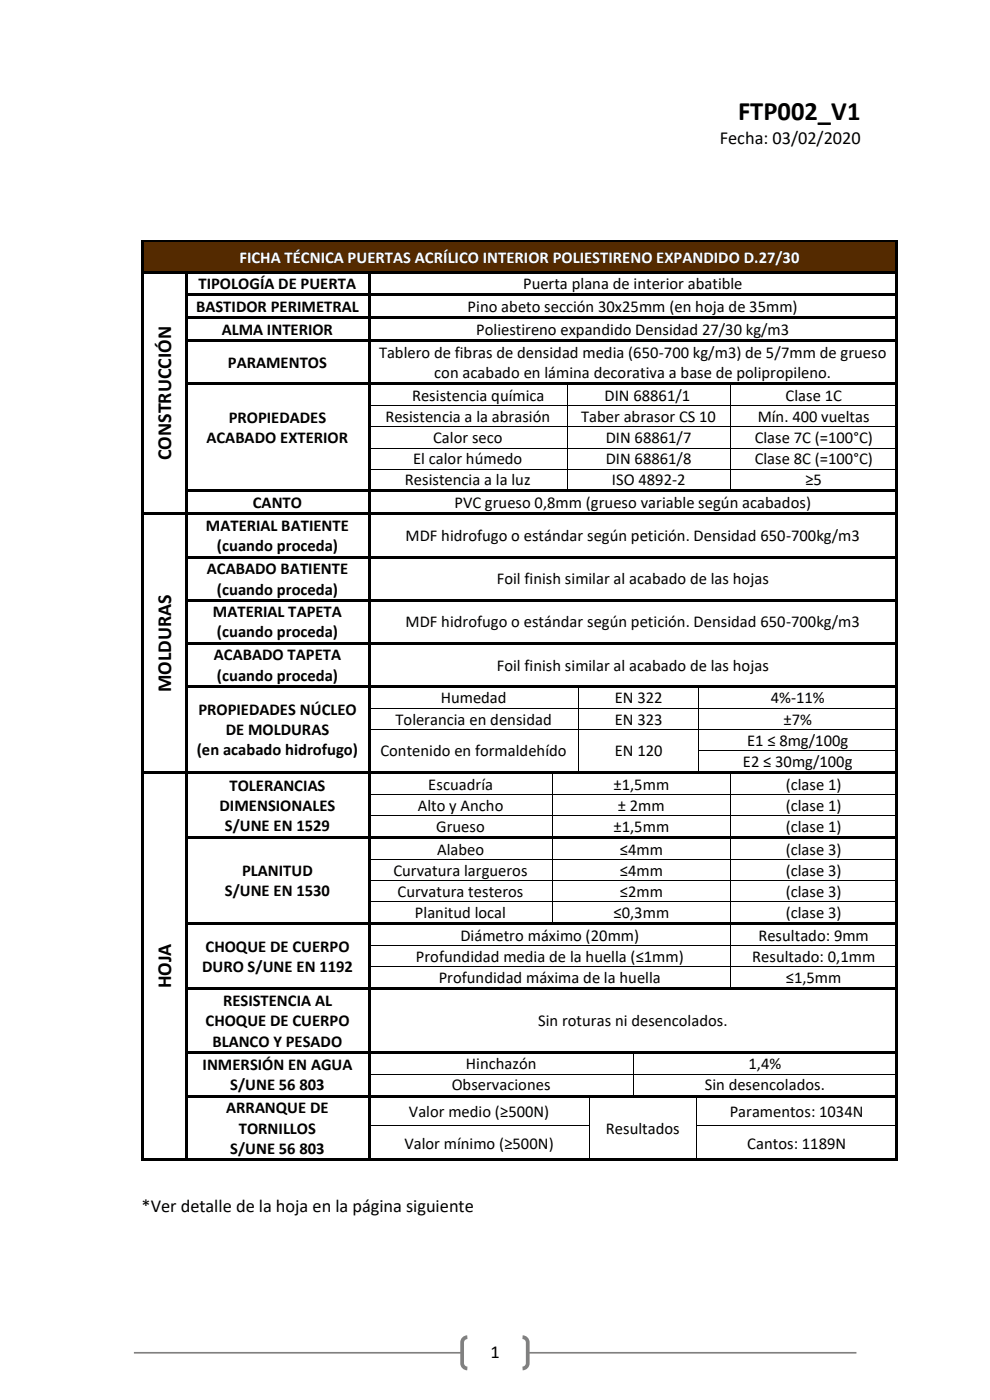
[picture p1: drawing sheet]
<svg xmlns="http://www.w3.org/2000/svg" width="210mm" height="297mm" viewBox="0 0 210 297" stroke-linecap="round" stroke-linejoin="round" font-family="sans-serif">
<path d="M28.4 287h153.3" fill="none" stroke="#808080" stroke-width=".35"/>
<path d="M98.5 283.9l.6-.2h11.7a1.1 1.1 0 0 1 1.2 1.1v4.4a1.1 1.1 0 0 1-1.2 1.1h-11.7a1.1 1.1 0 0 1-1.1-1.1v-4.4l.1-.4z" fill-rule="evenodd" fill="#fff"/>
<path d="M99.1 283.7a1.1 1.1 0 0 0-1.1 1.1v4.4a1.1 1.1 0 0 0 1.1 1.1M110.8 283.7a1.1 1.1 0 0 1 1.2 1.1v4.4a1.1 1.1 0 0 1-1.2 1.1" fill="none" stroke="#808080" stroke-width=".79" stroke-linecap="butt"/>
<g fill="#542a00">
<path d="M30.5 51.5h159.5v6h-159.5z" fill-rule="evenodd"/>
<path d="M32.2 52.3h156.1v4.3h-156.1z" fill-rule="evenodd"/>
</g>
<g fill="#000">
<path d="M30 51h.5v.5h-.5z" fill-rule="evenodd"/>
<path d="M30 51h.5v.5h-.5z" fill-rule="evenodd"/>
<path d="M30 51.5h.5v6h-.5z" fill-rule="evenodd"/>
<path d="M30 57.5h.5v.5h-.5z" fill-rule="evenodd"/>
<path d="M30.5 51h159.5v.5h-159.5z" fill-rule="evenodd"/>
<path d="M30.5 57.5h8.8v.5h-8.8z" fill-rule="evenodd"/>
<path d="M39.3 58h.5z" fill-rule="evenodd"/>
<path d="M39.3 57.5h.5v.5h-.5z" fill-rule="evenodd"/>
<path d="M39.8 57.5h38.2v.5h-38.2z" fill-rule="evenodd"/>
<path d="M78 58h.5z" fill-rule="evenodd"/>
<path d="M78 57.5h.5v.5h-.5z" fill-rule="evenodd"/>
<path d="M78.5 57.5h111.5v.5h-111.5z" fill-rule="evenodd"/>
<path d="M190 51h.5v.5h-.5z" fill-rule="evenodd"/>
<path d="M190 51h.5v.5h-.5z" fill-rule="evenodd"/>
<path d="M190 51.5h.5v6h-.5z" fill-rule="evenodd"/>
<path d="M190 57.5h.5v.5h-.5z" fill-rule="evenodd"/>
<path d="M30 58h.5v4.3h-.5z" fill-rule="evenodd"/>
<path d="M30 62.3h.5v.6h-.5z" fill-rule="evenodd"/>
<path d="M30 62.9h.5v4.2h-.5z" fill-rule="evenodd"/>
<path d="M30 67.1h.5v.6h-.5z" fill-rule="evenodd"/>
<path d="M30 67.7h.5v4.3h-.5z" fill-rule="evenodd"/>
<path d="M30 72h.5v.6h-.5z" fill-rule="evenodd"/>
<path d="M39.3 58h.5v4.3h-.5z" fill-rule="evenodd"/>
<path d="M39.3 62.3h.5v.6h-.5z" fill-rule="evenodd"/>
<path d="M39.3 62.9h.5v4.2h-.5z" fill-rule="evenodd"/>
<path d="M39.3 67.1h.5v.6h-.5z" fill-rule="evenodd"/>
<path d="M39.3 67.7h.5v4.3h-.5z" fill-rule="evenodd"/>
<path d="M39.3 72h.5v.6h-.5z" fill-rule="evenodd"/>
<path d="M39.8 62.3h38.2v.5h-38.2z" fill-rule="evenodd"/>
<path d="M39.8 67.1h38.2v.6h-38.2z" fill-rule="evenodd"/>
<path d="M39.8 72h38.2v.5h-38.2z" fill-rule="evenodd"/>
<path d="M78 58h.5v4.3h-.5z" fill-rule="evenodd"/>
<path d="M78 62.3h.5v.6h-.5z" fill-rule="evenodd"/>
<path d="M78 62.9h.5v4.2h-.5z" fill-rule="evenodd"/>
<path d="M78 67.1h.5v.6h-.5z" fill-rule="evenodd"/>
<path d="M78 67.7h.5v4.3h-.5z" fill-rule="evenodd"/>
<path d="M78 72h.5v.6h-.5z" fill-rule="evenodd"/>
<path d="M78.5 62.3h111.5v.5h-111.5z" fill-rule="evenodd"/>
<path d="M78.5 67.1h111.5v.6h-111.5z" fill-rule="evenodd"/>
<path d="M78.5 72h111.5v.5h-111.5z" fill-rule="evenodd"/>
<path d="M190 58h.5v4.3h-.5z" fill-rule="evenodd"/>
<path d="M190 62.3h.5v.6h-.5z" fill-rule="evenodd"/>
<path d="M190 62.9h.5v4.2h-.5z" fill-rule="evenodd"/>
<path d="M190 67.1h.5v.6h-.5z" fill-rule="evenodd"/>
<path d="M190 67.7h.5v4.3h-.5z" fill-rule="evenodd"/>
<path d="M190 72h.5v.6h-.5z" fill-rule="evenodd"/>
<path d="M30 72.6h.5v8.6h-.5z" fill-rule="evenodd"/>
<path d="M30 81.2h.5v.5h-.5z" fill-rule="evenodd"/>
<path d="M30 81.7h.5v4.3h-.5z" fill-rule="evenodd"/>
<path d="M30 86h.5v.2h-.5z" fill-rule="evenodd"/>
<path d="M30 86.2h.5v4.3h-.5z" fill-rule="evenodd"/>
<path d="M30 90.5h.5v.1h-.5z" fill-rule="evenodd"/>
<path d="M30 90.6h.5v4.4h-.5z" fill-rule="evenodd"/>
<path d="M30 95h.5v.1h-.5z" fill-rule="evenodd"/>
<path d="M30 95.1h.5v4.3h-.5z" fill-rule="evenodd"/>
<path d="M30 99.4h.5v.2h-.5z" fill-rule="evenodd"/>
<path d="M39.3 72.6h.5v8.6h-.5z" fill-rule="evenodd"/>
<path d="M39.3 81.2h.5v.5h-.5z" fill-rule="evenodd"/>
<path d="M39.3 81.7h.5v4.3h-.5z" fill-rule="evenodd"/>
<path d="M39.3 86h.5v.2h-.5z" fill-rule="evenodd"/>
<path d="M39.3 86.2h.5v4.3h-.5z" fill-rule="evenodd"/>
<path d="M39.3 90.5h.5v.1h-.5z" fill-rule="evenodd"/>
<path d="M39.3 90.6h.5v4.4h-.5z" fill-rule="evenodd"/>
<path d="M39.3 95h.5v.1h-.5z" fill-rule="evenodd"/>
<path d="M39.3 95.1h.5v4.3h-.5z" fill-rule="evenodd"/>
<path d="M39.3 99.4h.5v.2h-.5z" fill-rule="evenodd"/>
<path d="M39.8 81.2h38.2v.5h-38.2z" fill-rule="evenodd"/>
<path d="M78 72.6h.5v8.6h-.5z" fill-rule="evenodd"/>
<path d="M78 81.2h.5v.5h-.5z" fill-rule="evenodd"/>
<path d="M78 81.7h.5v4.3h-.5z" fill-rule="evenodd"/>
<path d="M78 86h.5v.2h-.5z" fill-rule="evenodd"/>
<path d="M78 86.2h.5v4.3h-.5z" fill-rule="evenodd"/>
<path d="M78 90.5h.5v.1h-.5z" fill-rule="evenodd"/>
<path d="M78 90.6h.5v4.4h-.5z" fill-rule="evenodd"/>
<path d="M78 95h.5v.1h-.5z" fill-rule="evenodd"/>
<path d="M78 95.1h.5v4.3h-.5z" fill-rule="evenodd"/>
<path d="M78 99.4h.5v.2h-.5z" fill-rule="evenodd"/>
<path d="M78.5 81.2h41.7v.5h-41.7z" fill-rule="evenodd"/>
<path d="M120.2 81.7h.2z" fill-rule="evenodd"/>
<path d="M120.2 81.2h.5v.5h-.5z" fill-rule="evenodd"/>
<path d="M120.2 86h.2v.2h-.2z" fill-rule="evenodd"/>
<path d="M120.2 90.5h.2v.1h-.2z" fill-rule="evenodd"/>
<path d="M120.2 95h.2v.1h-.2z" fill-rule="evenodd"/>
<path d="M120.2 99.4h.2v.2h-.2z" fill-rule="evenodd"/>
<path d="M120.7 81.2h34.3v.5h-34.3z" fill-rule="evenodd"/>
<path d="M155 81.7h.1z" fill-rule="evenodd"/>
<path d="M155 81.2h.5v.5h-.5z" fill-rule="evenodd"/>
<path d="M155 86h.1v.2h-.1z" fill-rule="evenodd"/>
<path d="M155 90.5h.1v.1h-.1z" fill-rule="evenodd"/>
<path d="M155 95h.1v.1h-.1z" fill-rule="evenodd"/>
<path d="M155 99.4h.1v.2h-.1z" fill-rule="evenodd"/>
<path d="M155.5 81.2h34.5v.5h-34.5z" fill-rule="evenodd"/>
<path d="M190 72.6h.5v8.6h-.5z" fill-rule="evenodd"/>
<path d="M190 81.2h.5v.5h-.5z" fill-rule="evenodd"/>
<path d="M190 81.7h.5v4.3h-.5z" fill-rule="evenodd"/>
<path d="M190 86h.5v.2h-.5z" fill-rule="evenodd"/>
<path d="M190 86.2h.5v4.3h-.5z" fill-rule="evenodd"/>
<path d="M190 90.5h.5v.1h-.5z" fill-rule="evenodd"/>
<path d="M190 90.6h.5v4.4h-.5z" fill-rule="evenodd"/>
<path d="M190 95h.5v.1h-.5z" fill-rule="evenodd"/>
<path d="M190 95.1h.5v4.3h-.5z" fill-rule="evenodd"/>
<path d="M190 99.4h.5v.2h-.5z" fill-rule="evenodd"/>
<path d="M30 99.6h.5v4.3h-.5z" fill-rule="evenodd"/>
<path d="M30 103.9h.5v.6h-.5z" fill-rule="evenodd"/>
<path d="M30 104.5h.5v4.3h-.5z" fill-rule="evenodd"/>
<path d="M30 108.8h.5v.5h-.5z" fill-rule="evenodd"/>
<path d="M30 109.3h.5v8.6h-.5z" fill-rule="evenodd"/>
<path d="M30 117.9h.5v.6h-.5z" fill-rule="evenodd"/>
<path d="M30.5 108.8h8.8v.5h-8.8z" fill-rule="evenodd"/>
<path d="M39.3 99.6h.5v4.3h-.5z" fill-rule="evenodd"/>
<path d="M39.3 103.9h.5v.6h-.5z" fill-rule="evenodd"/>
<path d="M39.3 104.5h.5v4.3h-.5z" fill-rule="evenodd"/>
<path d="M39.3 108.8h.5v.5h-.5z" fill-rule="evenodd"/>
<path d="M39.3 109.3h.5v8.6h-.5z" fill-rule="evenodd"/>
<path d="M39.3 117.9h.5v.6h-.5z" fill-rule="evenodd"/>
<path d="M39.8 103.9h38.2v.5h-38.2z" fill-rule="evenodd"/>
<path d="M39.8 108.8h38.2v.5h-38.2z" fill-rule="evenodd"/>
<path d="M39.8 117.9h38.2v.5h-38.2z" fill-rule="evenodd"/>
<path d="M78 99.6h.5v4.3h-.5z" fill-rule="evenodd"/>
<path d="M78 103.9h.5v.6h-.5z" fill-rule="evenodd"/>
<path d="M78 104.5h.5v4.3h-.5z" fill-rule="evenodd"/>
<path d="M78 108.8h.5v.5h-.5z" fill-rule="evenodd"/>
<path d="M78 109.3h.5v8.6h-.5z" fill-rule="evenodd"/>
<path d="M78 117.9h.5v.6h-.5z" fill-rule="evenodd"/>
<path d="M78.5 103.9h41.7v.5h-41.7z" fill-rule="evenodd"/>
<path d="M78.5 108.8h111.5v.5h-111.5z" fill-rule="evenodd"/>
<path d="M78.5 117.9h111.5v.5h-111.5z" fill-rule="evenodd"/>
<path d="M120.2 103.9h.5v.5h-.5z" fill-rule="evenodd"/>
<path d="M120.7 103.9h34.3v.5h-34.3z" fill-rule="evenodd"/>
<path d="M155 103.9h.5v.5h-.5z" fill-rule="evenodd"/>
<path d="M155.5 103.9h34.5v.5h-34.5z" fill-rule="evenodd"/>
<path d="M190 99.6h.5v4.3h-.5z" fill-rule="evenodd"/>
<path d="M190 103.9h.5v.6h-.5z" fill-rule="evenodd"/>
<path d="M190 104.5h.5v4.3h-.5z" fill-rule="evenodd"/>
<path d="M190 108.8h.5v.5h-.5z" fill-rule="evenodd"/>
<path d="M190 109.3h.5v8.6h-.5z" fill-rule="evenodd"/>
<path d="M190 117.9h.5v.6h-.5z" fill-rule="evenodd"/>
<path d="M30 118.5h.5v8.6h-.5z" fill-rule="evenodd"/>
<path d="M30 127.1h.5v.5h-.5z" fill-rule="evenodd"/>
<path d="M30 127.6h.5v8.6h-.5z" fill-rule="evenodd"/>
<path d="M30 136.2h.5v.5h-.5z" fill-rule="evenodd"/>
<path d="M39.3 118.5h.5v8.6h-.5z" fill-rule="evenodd"/>
<path d="M39.3 127.1h.5v.5h-.5z" fill-rule="evenodd"/>
<path d="M39.3 127.6h.5v8.6h-.5z" fill-rule="evenodd"/>
<path d="M39.3 136.2h.5v.5h-.5z" fill-rule="evenodd"/>
<path d="M39.8 127.1h38.2v.5h-38.2z" fill-rule="evenodd"/>
<path d="M39.8 136.2h38.2v.5h-38.2z" fill-rule="evenodd"/>
<path d="M78 118.5h.5v8.6h-.5z" fill-rule="evenodd"/>
<path d="M78 127.1h.5v.5h-.5z" fill-rule="evenodd"/>
<path d="M78 127.6h.5v8.6h-.5z" fill-rule="evenodd"/>
<path d="M78 136.2h.5v.5h-.5z" fill-rule="evenodd"/>
<path d="M78.5 127.1h111.5v.5h-111.5z" fill-rule="evenodd"/>
<path d="M78.5 136.2h111.5v.5h-111.5z" fill-rule="evenodd"/>
<path d="M190 118.5h.5v8.6h-.5z" fill-rule="evenodd"/>
<path d="M190 127.1h.5v.5h-.5z" fill-rule="evenodd"/>
<path d="M190 127.6h.5v8.6h-.5z" fill-rule="evenodd"/>
<path d="M190 136.2h.5v.5h-.5z" fill-rule="evenodd"/>
<path d="M30 136.7h.5v8.6h-.5z" fill-rule="evenodd"/>
<path d="M30 145.3h.5v.6h-.5z" fill-rule="evenodd"/>
<path d="M30 145.9h.5v4.3h-.5z" fill-rule="evenodd"/>
<path d="M30 150.2h.5v.1h-.5z" fill-rule="evenodd"/>
<path d="M30 150.3h.5v4.4h-.5z" fill-rule="evenodd"/>
<path d="M30 154.7h.5v.1h-.5z" fill-rule="evenodd"/>
<path d="M30 154.8h.5v4.3h-.5z" fill-rule="evenodd"/>
<path d="M30 159.1h.5v.2h-.5z" fill-rule="evenodd"/>
<path d="M39.3 136.7h.5v8.6h-.5z" fill-rule="evenodd"/>
<path d="M39.3 145.3h.5v.6h-.5z" fill-rule="evenodd"/>
<path d="M39.3 145.9h.5v4.3h-.5z" fill-rule="evenodd"/>
<path d="M39.3 150.2h.5v.1h-.5z" fill-rule="evenodd"/>
<path d="M39.3 150.3h.5v4.4h-.5z" fill-rule="evenodd"/>
<path d="M39.3 154.7h.5v.1h-.5z" fill-rule="evenodd"/>
<path d="M39.3 154.8h.5v4.3h-.5z" fill-rule="evenodd"/>
<path d="M39.3 159.1h.5v.2h-.5z" fill-rule="evenodd"/>
<path d="M39.8 145.3h38.2v.5h-38.2z" fill-rule="evenodd"/>
<path d="M78 136.7h.5v8.6h-.5z" fill-rule="evenodd"/>
<path d="M78 145.3h.5v.6h-.5z" fill-rule="evenodd"/>
<path d="M78 145.9h.5v4.3h-.5z" fill-rule="evenodd"/>
<path d="M78 150.2h.5v.1h-.5z" fill-rule="evenodd"/>
<path d="M78 150.3h.5v4.4h-.5z" fill-rule="evenodd"/>
<path d="M78 154.7h.5v.1h-.5z" fill-rule="evenodd"/>
<path d="M78 154.8h.5v4.3h-.5z" fill-rule="evenodd"/>
<path d="M78 159.1h.5v.2h-.5z" fill-rule="evenodd"/>
<path d="M78.5 145.3h44.2v.5h-44.2z" fill-rule="evenodd"/>
<path d="M122.7 145.8l.1 .1z" fill-rule="evenodd"/>
<path d="M122.7 145.3h.5v.5h-.5z" fill-rule="evenodd"/>
<path d="M122.7 150.2h.1v.1h-.1z" fill-rule="evenodd"/>
<path d="M122.7 154.7h.1v.1h-.1z" fill-rule="evenodd"/>
<path d="M122.7 159.1h.1v.2h-.1z" fill-rule="evenodd"/>
<path d="M123.2 145.3h25v.5h-25z" fill-rule="evenodd"/>
<path d="M148.2 145.8l.2 .1z" fill-rule="evenodd"/>
<path d="M148.2 145.3h.5v.5h-.5z" fill-rule="evenodd"/>
<path d="M148.2 150.2h.2v.1h-.2z" fill-rule="evenodd"/>
<path d="M148.2 154.7h.2v.1h-.2z" fill-rule="evenodd"/>
<path d="M148.2 159.1h.2v.2h-.2z" fill-rule="evenodd"/>
<path d="M148.7 145.3h41.3v.5h-41.3z" fill-rule="evenodd"/>
<path d="M190 136.7h.5v8.6h-.5z" fill-rule="evenodd"/>
<path d="M190 145.3h.5v.6h-.5z" fill-rule="evenodd"/>
<path d="M190 145.9h.5v4.3h-.5z" fill-rule="evenodd"/>
<path d="M190 150.2h.5v.1h-.5z" fill-rule="evenodd"/>
<path d="M190 150.3h.5v4.4h-.5z" fill-rule="evenodd"/>
<path d="M190 154.7h.5v.1h-.5z" fill-rule="evenodd"/>
<path d="M190 154.8h.5v4.3h-.5z" fill-rule="evenodd"/>
<path d="M190 159.1h.5v.2h-.5z" fill-rule="evenodd"/>
<path d="M30 159.3h.5v4.3h-.5z" fill-rule="evenodd"/>
<path d="M30 163.6h.5v.5h-.5z" fill-rule="evenodd"/>
<path d="M30 164.1h.5v4.4h-.5z" fill-rule="evenodd"/>
<path d="M30 168.5h.5v.1h-.5z" fill-rule="evenodd"/>
<path d="M30 168.6h.5v4.3h-.5z" fill-rule="evenodd"/>
<path d="M30 172.9h.5v.2h-.5z" fill-rule="evenodd"/>
<path d="M30 173.1h.5v4.3h-.5z" fill-rule="evenodd"/>
<path d="M30 177.4h.5v.6h-.5z" fill-rule="evenodd"/>
<path d="M30.5 163.6h8.8v.5h-8.8z" fill-rule="evenodd"/>
<path d="M39.3 159.3h.5v4.3h-.5z" fill-rule="evenodd"/>
<path d="M39.3 163.6h.5v.5h-.5z" fill-rule="evenodd"/>
<path d="M39.3 164.1h.5v4.4h-.5z" fill-rule="evenodd"/>
<path d="M39.3 168.5h.5v.1h-.5z" fill-rule="evenodd"/>
<path d="M39.3 168.6h.5v4.3h-.5z" fill-rule="evenodd"/>
<path d="M39.3 172.9h.5v.2h-.5z" fill-rule="evenodd"/>
<path d="M39.3 173.1h.5v4.3h-.5z" fill-rule="evenodd"/>
<path d="M39.3 177.4h.5v.6h-.5z" fill-rule="evenodd"/>
<path d="M39.8 163.6h38.2v.5h-38.2z" fill-rule="evenodd"/>
<path d="M39.8 177.4h38.2v.5h-38.2z" fill-rule="evenodd"/>
<path d="M78 159.3h.5v4.3h-.5z" fill-rule="evenodd"/>
<path d="M78 163.6h.5v.5h-.5z" fill-rule="evenodd"/>
<path d="M78 164.1h.5v4.4h-.5z" fill-rule="evenodd"/>
<path d="M78 168.5h.5v.1h-.5z" fill-rule="evenodd"/>
<path d="M78 168.6h.5v4.3h-.5z" fill-rule="evenodd"/>
<path d="M78 172.9h.5v.2h-.5z" fill-rule="evenodd"/>
<path d="M78 173.1h.5v4.3h-.5z" fill-rule="evenodd"/>
<path d="M78 177.4h.5v.6h-.5z" fill-rule="evenodd"/>
<path d="M78.5 163.6h38.6v.5h-38.6z" fill-rule="evenodd"/>
<path d="M78.5 177.4h38.6v.5h-38.6z" fill-rule="evenodd"/>
<path d="M117.1 164.1h.1z" fill-rule="evenodd"/>
<path d="M117.1 163.6h.5v.5h-.5z" fill-rule="evenodd"/>
<path d="M117.1 168.5h.1v.1h-.1z" fill-rule="evenodd"/>
<path d="M117.1 172.9h.1v.2h-.1z" fill-rule="evenodd"/>
<path d="M117.1 177.9l.1 .1z" fill-rule="evenodd"/>
<path d="M117.1 177.4h.5v.5h-.5z" fill-rule="evenodd"/>
<path d="M117.6 163.6h5.1v.5h-5.1z" fill-rule="evenodd"/>
<path d="M117.6 177.4h37.4v.5h-37.4z" fill-rule="evenodd"/>
<path d="M122.7 163.6h.5v.5h-.5z" fill-rule="evenodd"/>
<path d="M123.2 163.6h25v.5h-25z" fill-rule="evenodd"/>
<path d="M148.2 163.6h.5v.5h-.5z" fill-rule="evenodd"/>
<path d="M148.7 163.6h6.3v.5h-6.3z" fill-rule="evenodd"/>
<path d="M155 164.1h.1z" fill-rule="evenodd"/>
<path d="M155 163.6h.5v.5h-.5z" fill-rule="evenodd"/>
<path d="M155 168.5h.1v.1h-.1z" fill-rule="evenodd"/>
<path d="M155 172.9h.1v.2h-.1z" fill-rule="evenodd"/>
<path d="M155 177.9l.1 .1z" fill-rule="evenodd"/>
<path d="M155 177.4h.5v.5h-.5z" fill-rule="evenodd"/>
<path d="M155.5 163.6h34.5v.5h-34.5z" fill-rule="evenodd"/>
<path d="M155.5 177.4h34.5v.5h-34.5z" fill-rule="evenodd"/>
<path d="M190 159.3h.5v4.3h-.5z" fill-rule="evenodd"/>
<path d="M190 163.6h.5v.5h-.5z" fill-rule="evenodd"/>
<path d="M190 164.1h.5v4.4h-.5z" fill-rule="evenodd"/>
<path d="M190 168.5h.5v.1h-.5z" fill-rule="evenodd"/>
<path d="M190 168.6h.5v4.3h-.5z" fill-rule="evenodd"/>
<path d="M190 172.9h.5v.2h-.5z" fill-rule="evenodd"/>
<path d="M190 173.1h.5v4.3h-.5z" fill-rule="evenodd"/>
<path d="M190 177.4h.5v.6h-.5z" fill-rule="evenodd"/>
<path d="M30 178h.5v4.3h-.5z" fill-rule="evenodd"/>
<path d="M30 182.3h.5v.1h-.5z" fill-rule="evenodd"/>
<path d="M30 182.4h.5v4.3h-.5z" fill-rule="evenodd"/>
<path d="M30 186.7h.5v.2h-.5z" fill-rule="evenodd"/>
<path d="M30 186.9h.5v4.3h-.5z" fill-rule="evenodd"/>
<path d="M30 191.2h.5v.2h-.5z" fill-rule="evenodd"/>
<path d="M30 191.4h.5v4.3h-.5z" fill-rule="evenodd"/>
<path d="M30 195.7h.5v.5h-.5z" fill-rule="evenodd"/>
<path d="M39.3 178h.5v4.3h-.5z" fill-rule="evenodd"/>
<path d="M39.3 182.3h.5v.1h-.5z" fill-rule="evenodd"/>
<path d="M39.3 182.4h.5v4.3h-.5z" fill-rule="evenodd"/>
<path d="M39.3 186.7h.5v.2h-.5z" fill-rule="evenodd"/>
<path d="M39.3 186.9h.5v4.3h-.5z" fill-rule="evenodd"/>
<path d="M39.3 191.2h.5v.2h-.5z" fill-rule="evenodd"/>
<path d="M39.3 191.4h.5v4.3h-.5z" fill-rule="evenodd"/>
<path d="M39.3 195.7h.5v.5h-.5z" fill-rule="evenodd"/>
<path d="M39.8 195.7h38.2v.5h-38.2z" fill-rule="evenodd"/>
<path d="M78 178h.5v4.3h-.5z" fill-rule="evenodd"/>
<path d="M78 182.3h.5v.1h-.5z" fill-rule="evenodd"/>
<path d="M78 182.4h.5v4.3h-.5z" fill-rule="evenodd"/>
<path d="M78 186.7h.5v.2h-.5z" fill-rule="evenodd"/>
<path d="M78 186.9h.5v4.3h-.5z" fill-rule="evenodd"/>
<path d="M78 191.2h.5v.2h-.5z" fill-rule="evenodd"/>
<path d="M78 191.4h.5v4.3h-.5z" fill-rule="evenodd"/>
<path d="M78 195.7h.5v.5h-.5z" fill-rule="evenodd"/>
<path d="M78.5 195.7h38.6v.5h-38.6z" fill-rule="evenodd"/>
<path d="M117.1 182.3h.1v.1h-.1z" fill-rule="evenodd"/>
<path d="M117.1 186.7h.1v.2h-.1z" fill-rule="evenodd"/>
<path d="M117.1 191.2h.1v.2h-.1z" fill-rule="evenodd"/>
<path d="M117.1 195.7h.5v.5h-.5z" fill-rule="evenodd"/>
<path d="M117.6 195.7h37.4v.5h-37.4z" fill-rule="evenodd"/>
<path d="M155 182.3h.1v.1h-.1z" fill-rule="evenodd"/>
<path d="M155 186.7h.1v.2h-.1z" fill-rule="evenodd"/>
<path d="M155 191.2h.1v.2h-.1z" fill-rule="evenodd"/>
<path d="M155 195.7h.5v.5h-.5z" fill-rule="evenodd"/>
<path d="M155.1 195.7h.5v.5h-.5z" fill-rule="evenodd"/>
<path d="M155.6 195.7h34.4v.5h-34.4z" fill-rule="evenodd"/>
<path d="M190 178h.5v4.3h-.5z" fill-rule="evenodd"/>
<path d="M190 182.3h.5v.1h-.5z" fill-rule="evenodd"/>
<path d="M190 182.4h.5v4.3h-.5z" fill-rule="evenodd"/>
<path d="M190 186.7h.5v.2h-.5z" fill-rule="evenodd"/>
<path d="M190 186.9h.5v4.3h-.5z" fill-rule="evenodd"/>
<path d="M190 191.2h.5v.2h-.5z" fill-rule="evenodd"/>
<path d="M190 191.4h.5v4.3h-.5z" fill-rule="evenodd"/>
<path d="M190 195.7h.5v.5h-.5z" fill-rule="evenodd"/>
<path d="M30 196.2h.5v4.3h-.5z" fill-rule="evenodd"/>
<path d="M30 200.5h.5v.2h-.5z" fill-rule="evenodd"/>
<path d="M30 200.7h.5v4.3h-.5z" fill-rule="evenodd"/>
<path d="M30 205h.5v.2h-.5z" fill-rule="evenodd"/>
<path d="M30 205.2h.5v4.3h-.5z" fill-rule="evenodd"/>
<path d="M30 209.5h.5v.5h-.5z" fill-rule="evenodd"/>
<path d="M39.3 196.2h.5v4.3h-.5z" fill-rule="evenodd"/>
<path d="M39.3 200.5h.5v.2h-.5z" fill-rule="evenodd"/>
<path d="M39.3 200.7h.5v4.3h-.5z" fill-rule="evenodd"/>
<path d="M39.3 205h.5v.2h-.5z" fill-rule="evenodd"/>
<path d="M39.3 205.2h.5v4.3h-.5z" fill-rule="evenodd"/>
<path d="M39.3 209.5h.5v.5h-.5z" fill-rule="evenodd"/>
<path d="M39.8 209.5h38.2v.5h-38.2z" fill-rule="evenodd"/>
<path d="M78 196.2h.5v4.3h-.5z" fill-rule="evenodd"/>
<path d="M78 200.5h.5v.2h-.5z" fill-rule="evenodd"/>
<path d="M78 200.7h.5v4.3h-.5z" fill-rule="evenodd"/>
<path d="M78 205h.5v.2h-.5z" fill-rule="evenodd"/>
<path d="M78 205.2h.5v4.3h-.5z" fill-rule="evenodd"/>
<path d="M78 209.5h.5v.5h-.5z" fill-rule="evenodd"/>
<path d="M78.5 209.5h76.5v.5h-76.5z" fill-rule="evenodd"/>
<path d="M155 200.5l.1 .2z" fill-rule="evenodd"/>
<path d="M155 205l.1 .2z" fill-rule="evenodd"/>
<path d="M155 209.5h.5v.5h-.5z" fill-rule="evenodd"/>
<path d="M155.5 209.5h34.5v.5h-34.5z" fill-rule="evenodd"/>
<path d="M190 196.2h.5v4.3h-.5z" fill-rule="evenodd"/>
<path d="M190 200.5h.5v.2h-.5z" fill-rule="evenodd"/>
<path d="M190 200.7h.5v4.3h-.5z" fill-rule="evenodd"/>
<path d="M190 205h.5v.2h-.5z" fill-rule="evenodd"/>
<path d="M190 205.2h.5v4.3h-.5z" fill-rule="evenodd"/>
<path d="M190 209.5h.5v.5h-.5z" fill-rule="evenodd"/>
<path d="M30 210h.5v13h-.5z" fill-rule="evenodd"/>
<path d="M30 223h.5v.5h-.5z" fill-rule="evenodd"/>
<path d="M30 223.5h.5v4.3h-.5z" fill-rule="evenodd"/>
<path d="M30 227.8h.5v.1h-.5z" fill-rule="evenodd"/>
<path d="M30 227.9h.5v4.4h-.5z" fill-rule="evenodd"/>
<path d="M30 232.3h.5v.5h-.5z" fill-rule="evenodd"/>
<path d="M30 232.8h.5v6h-.5z" fill-rule="evenodd"/>
<path d="M30 238.8h.5v.5h-.5z" fill-rule="evenodd"/>
<path d="M39.3 210h.5v13h-.5z" fill-rule="evenodd"/>
<path d="M39.3 223h.5v.5h-.5z" fill-rule="evenodd"/>
<path d="M39.3 223.5h.5v4.3h-.5z" fill-rule="evenodd"/>
<path d="M39.3 227.8h.5v.1h-.5z" fill-rule="evenodd"/>
<path d="M39.3 227.9h.5v4.4h-.5z" fill-rule="evenodd"/>
<path d="M39.3 232.3h.5v.5h-.5z" fill-rule="evenodd"/>
<path d="M39.3 232.8h.5v6h-.5z" fill-rule="evenodd"/>
<path d="M39.3 238.8h.5v.5h-.5z" fill-rule="evenodd"/>
<path d="M39.8 223h38.2v.5h-38.2z" fill-rule="evenodd"/>
<path d="M39.8 232.3h38.2v.5h-38.2z" fill-rule="evenodd"/>
<path d="M78 210h.5v13h-.5z" fill-rule="evenodd"/>
<path d="M78 223h.5v.5h-.5z" fill-rule="evenodd"/>
<path d="M78 223.5h.5v4.3h-.5z" fill-rule="evenodd"/>
<path d="M78 227.8h.5v.1h-.5z" fill-rule="evenodd"/>
<path d="M78 227.9h.5v4.4h-.5z" fill-rule="evenodd"/>
<path d="M78 232.3h.5v.5h-.5z" fill-rule="evenodd"/>
<path d="M78 232.8h.5v6h-.5z" fill-rule="evenodd"/>
<path d="M78 238.8h.5v.5h-.5z" fill-rule="evenodd"/>
<path d="M78.5 223h55.8v.5h-55.8z" fill-rule="evenodd"/>
<path d="M78.5 232.3h46.5v.5h-46.5z" fill-rule="evenodd"/>
<path d="M125 232.8h.2z" fill-rule="evenodd"/>
<path d="M125 232.3h.5v.5h-.5z" fill-rule="evenodd"/>
<path d="M125 238.8h.2v.5h-.2z" fill-rule="evenodd"/>
<path d="M125.5 232.3h8.8v.5h-8.8z" fill-rule="evenodd"/>
<path d="M134.3 223.5h.2z" fill-rule="evenodd"/>
<path d="M134.3 223h.5v.5h-.5z" fill-rule="evenodd"/>
<path d="M134.3 227.8h.2v.1h-.2z" fill-rule="evenodd"/>
<path d="M134.3 232.3h.5v.5h-.5z" fill-rule="evenodd"/>
<path d="M134.8 223h55.2v.5h-55.2z" fill-rule="evenodd"/>
<path d="M134.8 232.3h12.9v.5h-12.9z" fill-rule="evenodd"/>
<path d="M147.7 232.8h.2z" fill-rule="evenodd"/>
<path d="M147.7 232.3h.5v.5h-.5z" fill-rule="evenodd"/>
<path d="M147.7 238.8h.2v.5h-.2z" fill-rule="evenodd"/>
<path d="M148.2 232.3h41.8v.5h-41.8z" fill-rule="evenodd"/>
<path d="M190 210h.5v13h-.5z" fill-rule="evenodd"/>
<path d="M190 223h.5v.5h-.5z" fill-rule="evenodd"/>
<path d="M190 223.5h.5v4.3h-.5z" fill-rule="evenodd"/>
<path d="M190 227.8h.5v.1h-.5z" fill-rule="evenodd"/>
<path d="M190 227.9h.5v4.4h-.5z" fill-rule="evenodd"/>
<path d="M190 232.3h.5v.5h-.5z" fill-rule="evenodd"/>
<path d="M190 232.8h.5v6h-.5z" fill-rule="evenodd"/>
<path d="M190 238.8h.5v.5h-.5z" fill-rule="evenodd"/>
<path d="M30 239.3h.5v6.4h-.5z" fill-rule="evenodd"/>
<path d="M30 245.7h.5v.5h-.5z" fill-rule="evenodd"/>
<path d="M30 245.7h.5v.5h-.5z" fill-rule="evenodd"/>
<path d="M30.5 245.7h8.8v.5h-8.8z" fill-rule="evenodd"/>
<path d="M39.3 239.3h.5v6.4h-.5z" fill-rule="evenodd"/>
<path d="M39.3 245.7h.5v.5h-.5z" fill-rule="evenodd"/>
<path d="M39.8 245.7h38.2v.5h-38.2z" fill-rule="evenodd"/>
<path d="M78 239.3h.5v6.4h-.5z" fill-rule="evenodd"/>
<path d="M78 245.7h.5v.5h-.5z" fill-rule="evenodd"/>
<path d="M78.5 245.7h46.5v.5h-46.5z" fill-rule="evenodd"/>
<path d="M125 245.7h.5v.5h-.5z" fill-rule="evenodd"/>
<path d="M125.5 245.7h22.2v.5h-22.2z" fill-rule="evenodd"/>
<path d="M147.7 245.7h.5v.5h-.5z" fill-rule="evenodd"/>
<path d="M148.2 245.7h41.8v.5h-41.8z" fill-rule="evenodd"/>
<path d="M190 239.3h.5v6.4h-.5z" fill-rule="evenodd"/>
<path d="M190 245.7h.5v.5h-.5z" fill-rule="evenodd"/>
<path d="M190 245.7h.5v.5h-.5z" fill-rule="evenodd"/>
</g>
<path d="M30.5 51.5h159.5" fill="none" stroke="#542a00" stroke-width=".21"/>
<g fill="none" stroke="#000" stroke-width=".21">
<path d="M78.5 86.1h41.7M78.5 90.6h41.7M78.5 95h41.7M78.5 99.5h41.7M120.3 81.7v4.3M120.3 86.2v4.3M120.3 90.6v4.4M120.3 95.1v4.3M120.3 99.6v4.3M120.4 86.1h34.6M120.4 90.6h34.6M120.4 95h34.6"/>
<path d="M120.4 99.5h34.6M155 81.7v4.3M155 86.2v4.3M155 90.6v4.4M155 95.1v4.3M155 99.6v4.3M155.1 86.1h34.9M155.1 90.6h34.9M155.1 95h34.9M155.1 99.5h34.9M78.5 150.3h44.2M78.5 154.7h44.2"/>
<path d="M122.7 145.9v4.3M122.7 150.3v4.4M122.7 154.8v4.3M122.7 159.3v4.3M122.8 150.3h25.4M122.8 154.7h25.4M148.3 145.9v4.3M148.3 150.3v4.4M148.3 154.8v4.3M148.3 159.3v4.3M148.4 150.3h41.6M148.4 154.7h41.6"/>
<path d="M148.4 159.2h41.6M78.5 168.6h38.6M78.5 173h38.6M117.2 164.1v4.4M117.2 168.6v4.3M117.2 173.1v4.3M117.2 178v4.3M117.2 168.6h37.8M117.2 173h37.8M155 164.1v4.4M155 168.6v4.3M155 173.1v4.3"/>
<path d="M155 178v4.3M155.1 168.6h34.9M155.1 173h34.9M78.5 182.4h38.6M78.5 186.8h38.6M78.5 191.3h38.6M117.2 182.4v4.3M117.2 186.9v4.3M117.2 191.4v4.3M117.2 182.4h37.8M117.2 186.8h37.8M117.2 191.3h37.8"/>
<path d="M155 182.4v4.3M155 186.9v4.3M155 191.4v4.3M155 196.2v4.3M155.1 182.4h34.9M155.1 186.8h34.9M155.1 191.3h34.9M78.5 200.6h76.5M78.5 205h76.5M155 200.7v4.3M155 205.2v4.3M155.1 200.6h34.9"/>
<path d="M155.1 205h34.9M78.5 227.9h55.8M78.5 238.9h46.5M125.1 232.8v6M125.1 239.3v6.4M134.4 223.5v4.3M134.4 227.9v4.4M134.5 227.9h55.5M147.8 232.8v6M147.8 239.3v6.4M147.9 238.9h42.1"/>
</g>
<text font-size="5.6" x="156.6" y="25.4">FTP002_V1</text>
<g font-size="4.2">
<text x="36.3" y="97.6" transform="rotate(-90 36.3 97.6)">CONSTRUCCIÓN</text>
<text x="36.3" y="146.8" transform="rotate(-90 36.3 146.8)">MOLDURAS</text>
<text x="36.3" y="209.7" transform="rotate(-90 36.3 209.7)">HOJA</text>
</g>
<g font-size="3.9">
<text x="152.7" y="30.6">Fecha: 03/02/2020</text>
<text x="30" y="257">*Ver detalle de la hoja en la página siguiente</text>
<text x="104" y="288.1">1</text>
</g>
<text font-size="3.5" fill="#fff" x="50.8" y="55.7">FICHA TÉCNICA PUERTAS ACRÍLICO INTERIOR POLIESTIRENO EXPANDIDO D.27/30</text>
<g font-size="3.5">
<text x="42.1" y="61.4">TIPOLOGÍA DE PUERTA</text>
<text x="111" y="61.4">Puerta plana de interior abatible</text>
<text x="41.6" y="66.2">BASTIDOR PERIMETRAL</text>
<text x="47" y="71.1">ALMA INTERIOR</text>
<text x="99.2" y="66.2">Pino abeto sección 30x25mm (en hoja de 35mm)</text>
<text x="101" y="71.1">Poliestireno expandido Densidad 27/30 kg/m3</text>
<text x="80.4" y="75.9">Tablero de fibras de densidad media (650-700 kg/m3) de 5/7mm de grueso</text>
<text x="48.4" y="78.1">PARAMENTOS</text>
<text x="92.1" y="80.2">con acabado en lámina decorativa a base de polipropileno.</text>
<text x="48.5" y="89.7">PROPIEDADES</text>
<text x="81.8" y="89.5">Resistencia a la abrasión</text>
<text x="87.4" y="85.1">Resistencia química</text>
<text x="123.3" y="89.5">Taber abrasor CS 10</text>
<text x="128.3" y="85.1">DIN 68861/1</text>
<text x="160.7" y="89.5">Mín. 400 vueltas</text>
<text x="166.7" y="85.1">Clase 1C</text>
<text x="43.8" y="94">ACABADO EXTERIOR</text>
<text x="91.9" y="94">Calor seco</text>
<text x="128.5" y="94">DIN 68861/7</text>
<text x="160.1" y="94">Clase 7C (=100°C)</text>
<text x="87.6" y="98.5">El calor húmedo</text>
<text x="128.5" y="98.5">DIN 68861/8</text>
<text x="160.1" y="98.5">Clase 8C (=100°C)</text>
<text x="53.6" y="107.8">CANTO</text>
<text x="85.9" y="103">Resistencia a la luz</text>
<text x="96.4" y="107.8">PVC grueso 0,8mm (grueso variable según acabados)</text>
<text x="129.8" y="103">ISO 4892-2</text>
<text x="170.9" y="103">≥5</text>
<text x="43.7" y="112.7">MATERIAL BATIENTE</text>
<text x="46" y="117">(cuando proceda)</text>
<text x="86" y="114.8">MDF hidrofugo o estándar según petición. Densidad 650-700kg/m3</text>
<text x="43.9" y="121.8">ACABADO BATIENTE</text>
<text x="105.4" y="124">Foil finish similar al acabado de las hojas</text>
<text x="45.2" y="131">MATERIAL TAPETA</text>
<text x="46" y="126.1">(cuando proceda)</text>
<text x="46" y="135.2">(cuando proceda)</text>
<text x="86" y="133.1">MDF hidrofugo o estándar según petición. Densidad 650-700kg/m3</text>
<text x="45.4" y="140.1">ACABADO TAPETA</text>
<text x="105.4" y="142.3">Foil finish similar al acabado de las hojas</text>
<text x="46" y="144.4">(cuando proceda)</text>
<text x="93.5" y="149.2">Humedad</text>
<text x="130.4" y="149.2">EN 322</text>
<text x="163.5" y="149.2">4%-11%</text>
<text x="42.1" y="151.7">PROPIEDADES NÚCLEO</text>
<text x="47.9" y="156">DE MOLDURAS</text>
<text x="83.9" y="153.7">Tolerancia en densidad</text>
<text x="130.4" y="153.7">EN 323</text>
<text x="166.2" y="153.7">±7%</text>
<text x="41.7" y="160.2">(en acabado hidrofugo)</text>
<text x="80.7" y="160.4">Contenido en formaldehído</text>
<text x="130.4" y="160.4">EN 120</text>
<text x="158.5" y="158.2">E1 ≤ 8mg/100g</text>
<text x="48.7" y="167.7">TOLERANCIAS</text>
<text x="90.9" y="167.5">Escuadría</text>
<text x="130.2" y="167.5">±1,5mm</text>
<text x="157.6" y="162.7">E2 ≤ 30mg/100g</text>
<text x="166.7" y="167.5">(clase 1)</text>
<text x="46.6" y="172">DIMENSIONALES</text>
<text x="88.6" y="172">Alto y Ancho</text>
<text x="131.1" y="172">± 2mm</text>
<text x="166.7" y="172">(clase 1)</text>
<text x="47.7" y="176.3">S/UNE EN 1529</text>
<text x="92.6" y="176.5">Grueso</text>
<text x="130.2" y="176.5">±1,5mm</text>
<text x="166.7" y="176.5">(clase 1)</text>
<text x="51.4" y="185.9">PLANITUD</text>
<text x="83.5" y="185.8">Curvatura largueros</text>
<text x="92.7" y="181.3">Alabeo</text>
<text x="131.5" y="181.3">≤4mm</text>
<text x="131.5" y="185.8">≤4mm</text>
<text x="166.7" y="181.3">(clase 3)</text>
<text x="166.7" y="185.8">(clase 3)</text>
<text x="47.7" y="190.2">S/UNE EN 1530</text>
<text x="84.3" y="190.3">Curvatura testeros</text>
<text x="131.5" y="190.3">≤2mm</text>
<text x="166.7" y="190.3">(clase 3)</text>
<text x="88" y="194.8">Planitud local</text>
<text x="130.2" y="194.8">≤0,3mm</text>
<text x="166.7" y="194.8">(clase 3)</text>
<text x="43.6" y="202">CHOQUE DE CUERPO</text>
<text x="97.7" y="199.6">Diámetro máximo (20mm)</text>
<text x="160.9" y="199.6">Resultado: 9mm</text>
<text x="42.9" y="206.2">DURO S/UNE EN 1192</text>
<text x="88.2" y="204.1">Profundidad media de la huella (≤1mm)</text>
<text x="93.1" y="208.6">Profundidad máxima de la huella</text>
<text x="159.6" y="204.1">Resultado: 0,1mm</text>
<text x="166.7" y="208.6">≤1,5mm</text>
<text x="47.3" y="213.4">RESISTENCIA AL</text>
<text x="43.6" y="217.7">CHOQUE DE CUERPO</text>
<text x="114.2" y="217.7">Sin roturas ni desencolados.</text>
<text x="43" y="226.9">INMERSIÓN EN AGUA</text>
<text x="45" y="222">BLANCO Y PESADO</text>
<text x="98.8" y="226.8">Hinchazón</text>
<text x="158.8" y="226.8">1,4%</text>
<text x="48.9" y="231.2">S/UNE 56 803</text>
<text x="95.8" y="231.3">Observaciones</text>
<text x="149.5" y="231.3">Sin desencolados.</text>
<text x="48" y="236.2">ARRANQUE DE</text>
<text x="86.8" y="237">Valor medio (≥500N)</text>
<text x="154.8" y="237">Paramentos: 1034N</text>
<text x="48.9" y="244.8">S/UNE 56 803</text>
<text x="50.7" y="240.5">TORNILLOS</text>
<text x="85.8" y="243.7">Valor mínimo (≥500N)</text>
<text x="128.5" y="240.5">Resultados</text>
<text x="158.5" y="243.7">Cantos: 1189N</text>
</g>
</svg>
